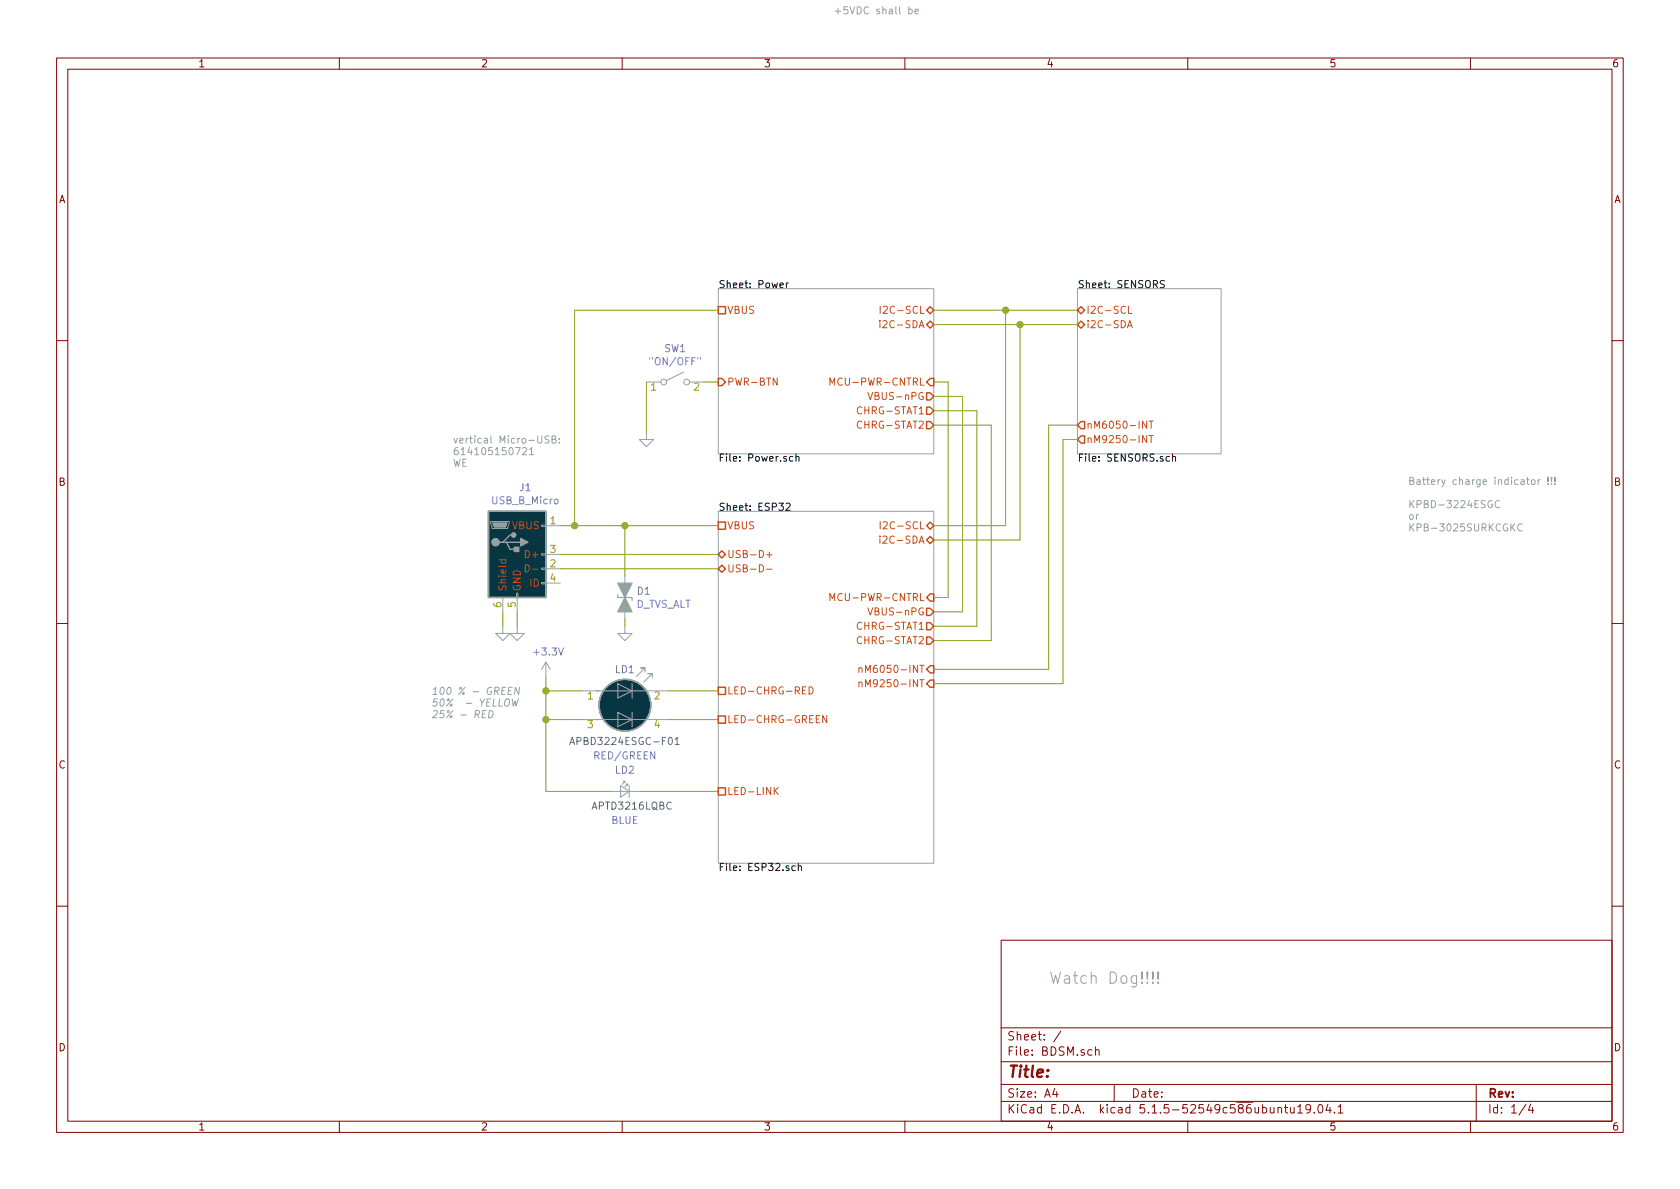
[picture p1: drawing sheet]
<svg xmlns="http://www.w3.org/2000/svg" width="297mm" height="210mm" viewBox="0 0 297 210" stroke-linecap="round" stroke-linejoin="round" font-family="sans-serif">
<g fill="none" stroke="#840000" stroke-width=".18">
<path d="M10 10.3h277v189.9h-277zM12 12.2h273v186.1h-273zM60 10.3v1.9M110 10.3v1.9M160 10.3v1.9M210 10.3v1.9M260 10.3v1.9M10 60.2h2M285 60.2h2M10 110.3h2M285 110.3h2M10 160.2h2"/>
<path d="M177 166.3h108v32h-108zM285 160.2h2M60 198.3v1.9M110 198.3v1.9M160 198.3v1.9M177 194.8h108M177 191.8h108M177 187.8h108M177 181.8h108M186.5 192.5l-.4 1h1M186.8 193v1M187.6 182.3l-1.3 2"/>
<path d="M193.1 185.7l-.5-.1-.3 .3 .1 .6 .2 .1 .5-.1M193.7 185.7l.2-.1 .4 .1v.9M193.7 185.1v1.5M197 191.8v3M210 198.3v1.9M226 196l.2-.2 .3 .1 .1 .9M227.1 195.8h.6M227.3 195.3v1.3l.4 .2M228.2 195.8v.9l.4 .1 .2-.1M228.8 195.8v1M229.4 195.8l.5-.5v1.5M229.4 196.8h.9"/>
<path d="M231.7 196l-.1 .2a.48 .48 0 0 1-.7-.1v-.6a.48 .48 0 0 1 .7-.1v.1a1.19 1.19 0 0 1-.2 1.2l-.4 .1M232.4 196.7v.1M233.1 195.5l.3-.2a.8 .8 0 0 1 .5 .8 .8 .8 0 0 1-.5 .7l-.3-.1-.1-.4zM234.8 195.2l-.4 1.1h1M235.2 195.8v1M235.9 196.7v.1M236.6 195.8l.4-.5v1.5M236.6 196.8h.8M260 198.3v1.9M261 191.8v6.5M269.8 195.2l-1.2 2M270.6 195.2l-.3 1.1h.9"/>
<path d="M271 195.8v1"/>
</g>
<g fill="none" stroke="#93a1a1" stroke-width=".18">
<path d="M160.7 1.7l.4-.1 .2 .2-.1 .6h-.5M160.7 1.2v1.3M161.8 2l.6-.1-.1-.2-.3-.1-.2 .2v.6h.5M127 51h38.1v29.3h-38.1zM190.5 51h25.4v29.3h-25.4zM92.4 79.3l.5-.2 .2 .4-.7 .9h.7M93.6 79.5l.4-.4v1.3M95.1 77.1v1l.2 .3 .4-.1 .1-.2v-1M97.1 77.2l-.5-.1-.2 .1v.4l.6 .2 .1 .3-.3 .3-.5-.1M97.6 77.7l.5-.1 .2-.2-.1-.2-.6-.1v1.3h.5l.2-.3v-.2l-.3-.2M98.9 78.2v.2M98.9 77.6v.1"/>
<path d="M114.3 76.4v1.3h1.3l-1.3 1.3-1.3-1.3h1.3M114.3 67.6h2.5M120.9 65.8l-3 1.5M121.9 67.6h2.6M86.7 92.2h3.3v.3l-.2 1h-2.8zM93.6 80.4h.7M95.8 97.9h.7v.3h-.7zM95.8 92.8h.7v.3h-.7zM96.5 93h2.6M96.5 98h2.6M127 90.4h38.1v62.2h-38.1zM263.8 88.6a.59 .59 0 0 0-.7 .6 .59 .59 0 0 0 .7 .5l.1-.5h-.3"/>
<path d="M265.1 88.6a.6 .6 0 0 0-.8 .5 .6 .6 0 0 0 .6 .7l.2-.1M267.3 93.2l.5 .7M267.8 92.6l-.7 .8M269.1 92.8a.6 .6 0 0 0-.8 .4 .6 .6 0 0 0 .6 .7l.2-.1M269.9 84.8h.5M270.1 84.4v1.1l.3 .2M270.9 84.9l.3-.1 .2 .3-.1 .5-.3 .1-.2-.2zM272 84.8v.9M272.3 84.8l-.3 .3M273.7 85.5v.2M273.7 84.4v.8M274.3 85.5v.2"/>
<path d="M274.3 84.4v.8M274.9 85.5v.2M274.9 84.4v.8M88.9 110.7v1.3h1.3l-1.3 1.3-1.3-1.3h1.3M88.9 105.7v2.5M91.3 104.9h.3v.8h-.3zM91.4 110.7v1.3h1.3l-1.3 1.3-1.2-1.3h1.2M91.4 105.7v2.5M95.8 103h.7v.2h-.7zM95.8 100.5h.7v.2h-.7zM96.5 117.1l-.7 1.3M96.5 117.1v2.5"/>
<path d="M96.5 117.1l.8 1.3M96.5 100.6h2.6M96.5 103.1h2.6M110.5 110.7v1.3h1.3l-1.3 1.3-1.3-1.3h1.3M110.5 101.8v7.7M114 118.9v-.8h-.7h.7l-1.5 1.5M115.3 119.9v-.8h-.7h.7l-1.5 1.5M86 125.6h-.6l-.2 1.3h.6M86.5 125.6a.65 .65 0 0 1 .7 .8 .65 .65 0 0 1-.8 .5zM89.4 123.8a.43 .43 0 0 1 .7 0 .96 .96 0 0 1-.4 1.1l-.4-.1a1 1 0 0 1 .1-1zM89.9 122.1h.4M90.6 121.5h-.6l-.2 1.3h.6"/>
<path d="M90.6 123.6l.1 1.3 .4-1 .1 1 .5-1.3M91.8 121.5l-.1 1.3-.6-1.3-.1 1.3M102.9 127.2h15.2M102.9 122.2h15.2M107.9 139.9h5.1M109.7 138.9l1.6 1-1.6 1.1zM110.5 138.4v-.2h-.3h.3l-.5 .5M111 138.9v-.2h-.3h.3l-.5 .5M111.3 138.9v2.1M203.8 173.7l.1 .1-.1 .1-.1-.1 .1-.1v.2M203.8 171.9v1.2l.1-1.1-.1-.1-.1 .1 .1 1.1M204.8 173.7l.1 .1-.1 .1v-.2v.2"/>
<path d="M204.8 171.9v1.2l.1-1.1-.1-.1-.1 .1 .1 1.1"/>
<circle cx="117.3" cy="67.6" r=".51"/>
<circle cx="121.4" cy="67.6" r=".51"/>
</g>
<g fill="none" stroke="#000" stroke-width=".18">
<path d="M137.9 50.4l.6-.1-.1-.2-.3-.1-.2 .2v.6h.5M139 50v.9M139.4 50l-.4 .3M205.9 49.7l-.5-.1-.3 .3 .2 .3 .5 .2v.3l-.2 .2-.5-.1M139 89.1l.5-.1 .2 .3-.1 .2-.7 .7h.8M140.2 80.8l-.4-.1-.2 .2 .1 .6h.5M140.7 80.8l.2-.1 .3 .1 .1 .8M140.7 80.3v1.3M206.8 80.8l-.4-.1-.2 .2 .1 .6h.5M207.3 80.8l.2-.1 .3 .1v.8M207.3 80.3v1.3M140.6 153.2l-.3-.1-.3 .2 .1 .6h.5"/>
<path d="M141.1 153.2l.2-.1 .3 .1 .1 .7M141.1 152.7v1.2"/>
</g>
<g fill="none" stroke="#cb4b16" stroke-width=".18">
<path d="M155.6 56.7v.1M155.6 57.1v.9M155.6 54.1v1.3M156.2 54.3l.4-.2 .2 .2 .1 .2-.1 .2-.7 .7h.8M199.3 58l.5-1.3 .4 1.3M199.5 57.6h.6M199.5 54.1v1.3h.6M137.4 66.8v1.3l-.7-1.3v1.3M146.7 68.1v-1.3l.5 1 .4-1v1.3M152.3 72.1a.6 .6 0 0 0-.8 .4 .6 .6 0 0 0 .6 .7l.2-.1M152.3 74.6a.6 .6 0 0 0-.8 .4 .6 .6 0 0 0 .6 .7l.2-.1M153.4 69.4l.5 1.3 .4-1.3"/>
<path d="M202.7 77v1.3l-.7-1.3v1.3M202.7 74.5v1.2l-.7-1.2v1.2M203.1 77h.8M203.1 74.5h.8M203.5 74.5v1.2M203.5 77v1.3M88.2 99h1.3M88.7 99l-.1 .4 .2 .2 .6-.1v-.5M92.9 99.9a.64 .64 0 0 1 .7 .6 .64 .64 0 0 1-.7 .6zM135.5 98.1h1M136 97.6v1M155.6 94.8v.1"/>
<path d="M155.6 95.2v.9M155.6 92.2v1.3M156.2 92.4l.4-.2 .2 .2 .1 .2-.1 .2-.7 .7h.8M94.2 100.7h.9M135.5 100.7h1M146.7 106.2v-1.3l.5 1 .4-1v1.3M151.9 118.2l.2-.1h.2l.1 .8M151.9 118.1v.8M152.3 110.2a.6 .6 0 0 0-.8 .4 .6 .6 0 0 0 .6 .7l.2-.1M152.3 112.7a.6 .6 0 0 0-.8 .4 .6 .6 0 0 0 .6 .7l.2-.1M153 118.9v-1.3l.4 1 .5-1v1.3M153.4 107.5l.5 1.3 .4-1.3"/>
<path d="M137.1 139.8l.5 .7M137.6 139.2l-.7 .8M143.1 121.5a.64 .64 0 0 1 .7 .6 .64 .64 0 0 1-.7 .6zM146.2 126.5v1.3l-.7-1.3v1.3M151.9 120.7l.2-.1 .2 .1 .1 .8M151.9 120.6v.9M153 121.5v-1.3l.4 .9 .5-.9v1.3"/>
</g>
<g fill="none" stroke="#cb4b16" stroke-width=".25">
<path d="M127 54.2h1.3v1.3h-1.3zM163.8 57.4l.7-.6 .6 .6-.6 .6zM164.5 54.2l.6 .7-.6 .6-.7-.6zM190.5 57.4l.6-.6 .7 .6-.7 .6zM191.1 54.2l.7 .7-.7 .6-.6-.6zM127 66.9h.6l.7 .7-.7 .6h-.6zM163.8 69.5h.7l.6 .6-.6 .6h-.7zM163.8 72h.7l.6 .6-.6 .7h-.7zM163.8 74.5h.7l.6 .7-.6 .6h-.7zM164.5 66.9h.6v1.3h-.6l-.7-.6zM191.1 77.1h.7v1.3h-.7l-.6-.7zM191.1 74.5h.7v1.3h-.7l-.6-.6z"/>
<path d="M127 92.3h1.3v1.3h-1.3zM127.6 97.4l.7 .6-.7 .7-.6-.7zM163.8 93l.7-.7 .6 .7-.6 .6zM163.8 95.5l.7-.6 .6 .6-.6 .6zM127 100.6l.6-.7 .7 .7-.7 .6zM163.8 107.6h.7l.6 .6-.6 .6h-.7zM163.8 110.1h.7l.6 .6-.6 .7h-.7zM163.8 112.6h.7l.6 .7-.6 .6h-.7zM164.5 105h.6v1.3h-.6l-.7-.6zM164.5 117.7h.6v1.3h-.6l-.7-.6zM127 139.3h1.3v1.3h-1.3zM127 121.5h1.3v1.3h-1.3z"/>
<path d="M127 126.6h1.3v1.3h-1.3zM164.5 120.3h.6v1.2h-.6l-.7-.6z"/>
</g>
<path d="M123.9 63.2v.3" fill="none" stroke="#6c71c4" stroke-width=".18"/>
<g fill="#93a1a1" stroke="#93a1a1" stroke-width=".2">
<path d="M109.2 103.1h2.6l-1.3 2.6z"/>
<path d="M110.5 105.7l1.3 2.5h-2.6z"/>
</g>
<path d="M109.2 105.2v.5h2.6v.5M109.2 126l2.6 1.2-2.6 1.3zM109.2 120.9l2.6 1.3-2.6 1.2zM111.8 120.9v2.5M111.8 126v2.5" fill="none" stroke="#93a1a1" stroke-width=".2"/>
<g fill="#073642" stroke="#073642" stroke-width=".18">
<path d="M86.4 90.4h10.1v15.3h-10.1z"/>
<circle cx="110.5" cy="124.7" r="4.6"/>
</g>
<g fill="none" stroke="#93a1a1" stroke-width=".25">
<path d="M86.4 90.4h10.1v15.3h-10.1zM88.9 95.9h.6l.7 1.2h1.2M89.5 95.9h2.6M90.8 94.6h-.6l-1.3 1.3h-.6"/>
<circle cx="110.5" cy="124.7" r="4.6"/>
</g>
<path d="M100.7 131.7l.5-1.3 .4 1.3M100.9 131.3h.6M119.4 130.8l.3-.4v1.3M119.4 131.7h.7" fill="none" stroke="#586e75" stroke-width=".18"/>
<g fill="#93a1a1" stroke="#93a1a1" stroke-width=".25">
<path d="M90.9 96.8h.8v.7h-.8z"/>
<path d="M92.1 95.2l1.2 .7-1.2 .6z"/>
<circle cx="87.6" cy="95.9" r=".63"/>
<circle cx="90.8" cy="94.6" r=".38"/>
</g>
<path d="M87.1 92.5h2.6l-.3 .7h-2z" fill="#93a1a1" stroke="#93a1a1" stroke-width=".18"/>
<g fill="none" stroke="#859900" stroke-width=".18">
<path d="M127 54.9h-25.4v38.1M165.1 57.4h25.4M165.1 54.9h25.4M177.8 54.9v38.1h-12.7M180.3 57.4v38.1h-15.2M114.3 67.6v8.8M124.5 67.6h2.5M165.1 75.2h10.2v38.1h-10.2M165.1 67.6h2.5v38.1h-2.5M165.1 72.6h7.6v38.1h-7.6M165.1 70.1h5.1v38.1h-5.1M190.5 75.2h-5.1v43.2h-20.3"/>
<path d="M190.5 77.7h-2.5v43.2h-22.9M99.1 93h27.9M99.1 98h27.9M110.5 93v8.8M88.9 108.2v2.5M91.4 108.2v2.5M96.5 119.6v20.3h11.4M99.1 100.6h27.9M110.5 109.5v1.2M96.5 127.2h6.4M96.5 122.2h6.4M113 139.9h14"/>
<path d="M118.1 127.2h8.9M118.1 122.2h8.9"/>
</g>
<g fill="#859900" stroke="#859900" stroke-width=".25">
<circle cx="96.5" cy="122.2" r=".51"/>
<circle cx="180.3" cy="57.4" r=".51"/>
<circle cx="177.8" cy="54.9" r=".51"/>
<circle cx="96.5" cy="127.2" r=".51"/>
<circle cx="110.5" cy="93" r=".51"/>
<circle cx="101.6" cy="93" r=".51"/>
</g>
<text font-size="2.8" fill="#93a1a1" x="185.4" y="174">Watch Dog!!!!</text>
<text font-size="2.8" fill="#840000" x="178" y="190.5">Title:</text>
<g font-size="2.1" fill="#840000">
<text x="178" y="184">Sheet: /</text>
<text x="178" y="186.7">File: BDSM.sch</text>
<text x="178" y="196.9">KiCad E.D.A. kicad 5.1.5-52549c586ubuntu19.04.1</text>
<text x="178" y="194.1">Size: A4</text>
<text x="200" y="194.1">Date:</text>
<text x="263" y="194.1">Rev:</text>
<text x="263" y="196.9">Id: 1/4</text>
</g>
<g font-size="1.8" fill="#93a1a1">
<text x="147.3" y="2.5">+5VDC shall be</text>
<text x="80" y="78.4">vertical Micro-USB:</text>
<text x="80" y="80.5">614105150721</text>
<text x="80" y="82.5">WE</text>
<text x="248.9" y="85.7">Battery charge indicator !!!</text>
<text x="248.9" y="89.9">KPBD-3224ESGC</text>
<text x="248.9" y="91.9">or</text>
<text x="248.9" y="94">KPB-3025SURKCGKC</text>
<text x="76.2" y="122.9">100 % - GREEN</text>
<text x="76.2" y="124.9">50% - YELLOW</text>
<text x="76.2" y="127">25% - RED</text>
</g>
<g font-size="1.8" fill="#840000">
<text x="35" y="11.9">1</text>
<text x="85" y="11.9">2</text>
<text x="135" y="11.9">3</text>
<text x="185" y="11.9">4</text>
<text x="235" y="11.9">5</text>
<text x="285" y="11.9">6</text>
<text x="10.4" y="35.9">A</text>
<text x="285.4" y="35.9">A</text>
<text x="10.4" y="85.9">B</text>
<text x="285.4" y="85.9">B</text>
<text x="10.4" y="135.9">C</text>
<text x="285.4" y="135.9">C</text>
<text x="10.4" y="185.9">D</text>
<text x="285.4" y="185.9">D</text>
<text x="35" y="199.9">1</text>
<text x="85" y="199.9">2</text>
<text x="135" y="199.9">3</text>
<text x="185" y="199.9">4</text>
<text x="235" y="199.9">5</text>
<text x="285" y="199.9">6</text>
</g>
<g font-size="1.8">
<text x="127" y="50.9">Sheet: Power</text>
<text x="190.5" y="50.9">Sheet: SENSORS</text>
<text x="127" y="81.6">File: Power.sch</text>
<text x="190.5" y="81.6">File: SENSORS.sch</text>
<text x="127" y="90.3">Sheet: ESP32</text>
<text x="127" y="154">File: ESP32.sch</text>
</g>
<g font-size="1.8" fill="#cb4b16">
<text x="128.5" y="55.5">VBUS</text>
<text x="156.5" y="58">i2C-SDA</text>
<text x="156.7" y="55.5">I2C-SCL</text>
<text x="192" y="55.5">I2C-SCL</text>
<text x="192" y="58">i2C-SDA</text>
<text x="128.5" y="68.2">PWR-BTN</text>
<text x="148.3" y="68.2">MCU-PWR-CNTRL</text>
<text x="154.4" y="70.7">VBUS-nPG</text>
<text x="152.2" y="73.3">CHRG-STAT1</text>
<text x="152.2" y="75.8">CHRG-STAT2</text>
<text x="192" y="75.8">nM6050-INT</text>
<text x="192" y="78.4">nM9250-INT</text>
<text x="90.6" y="93.6">VBUS</text>
<text x="128.5" y="93.6">VBUS</text>
<text x="156.7" y="93.6">I2C-SCL</text>
<text x="93.2" y="98.7">D+</text>
<text x="128.5" y="98.7">USB-D+</text>
<text x="128.5" y="101.2">USB-D-</text>
<text x="156.5" y="96.1">i2C-SDA</text>
<text x="89.5" y="104.6" transform="rotate(-90 89.5 104.6)">Shield</text>
<text x="92.1" y="104.6" transform="rotate(-90 92.1 104.6)">GND</text>
<text x="93.7" y="103.8">ID</text>
<text x="148.3" y="106.3">MCU-PWR-CNTRL</text>
<text x="152.2" y="111.4">CHRG-STAT1</text>
<text x="152.2" y="113.9">CHRG-STAT2</text>
<text x="154.4" y="108.8">VBUS-nPG</text>
<text x="153.6" y="119">nM6050-INT</text>
<text x="128.5" y="122.8">LED-CHRG-RED</text>
<text x="153.6" y="121.5">nM9250-INT</text>
<text x="128.5" y="127.9">LED-CHRG-GREEN</text>
<text x="128.5" y="140.6">LED-LINK</text>
</g>
<g font-size="1.8" fill="#6c71c4">
<text x="115.2" y="64.6">&quot;ON/OFF&quot;</text>
<text x="87" y="89.2">USB_B_Micro</text>
<text x="112.3" y="107.5">D_TVS_ALT</text>
<text x="94.6" y="115.9">+3.3V</text>
<text x="105.2" y="134.3">RED/GREEN</text>
<text x="108.1" y="145.7">BLUE</text>
</g>
<g font-size="1.8" fill="#268bd2">
<text x="117.5" y="62.3">SW1</text>
<text x="91.9" y="86.9">J1</text>
<text x="112.7" y="105.2">D1</text>
<text x="108.8" y="119">LD1</text>
<text x="108.8" y="136.8">LD2</text>
</g>
<g font-size="1.8" fill="#b58900">
<text x="115.1" y="69.1">1</text>
<text x="122.7" y="69.1">2</text>
<text x="97.3" y="92.7">1</text>
<text x="97.3" y="100.3">2</text>
<text x="97.3" y="97.8">3</text>
<text x="88.6" y="107.4" transform="rotate(-90 88.6 107.4)">6</text>
<text x="91.2" y="107.4" transform="rotate(-90 91.2 107.4)">5</text>
<text x="97.3" y="102.9">4</text>
<text x="103.9" y="123.7">1</text>
<text x="115.7" y="123.7">2</text>
<text x="103.9" y="128.8">3</text>
<text x="115.7" y="128.8">4</text>
</g>
<g font-size="1.8" fill="#586e75">
<text x="101.7" y="131.7">APBD3224ESGC-F01</text>
<text x="104.9" y="143.2">APTD3216LQBC</text>
</g>
</svg>
